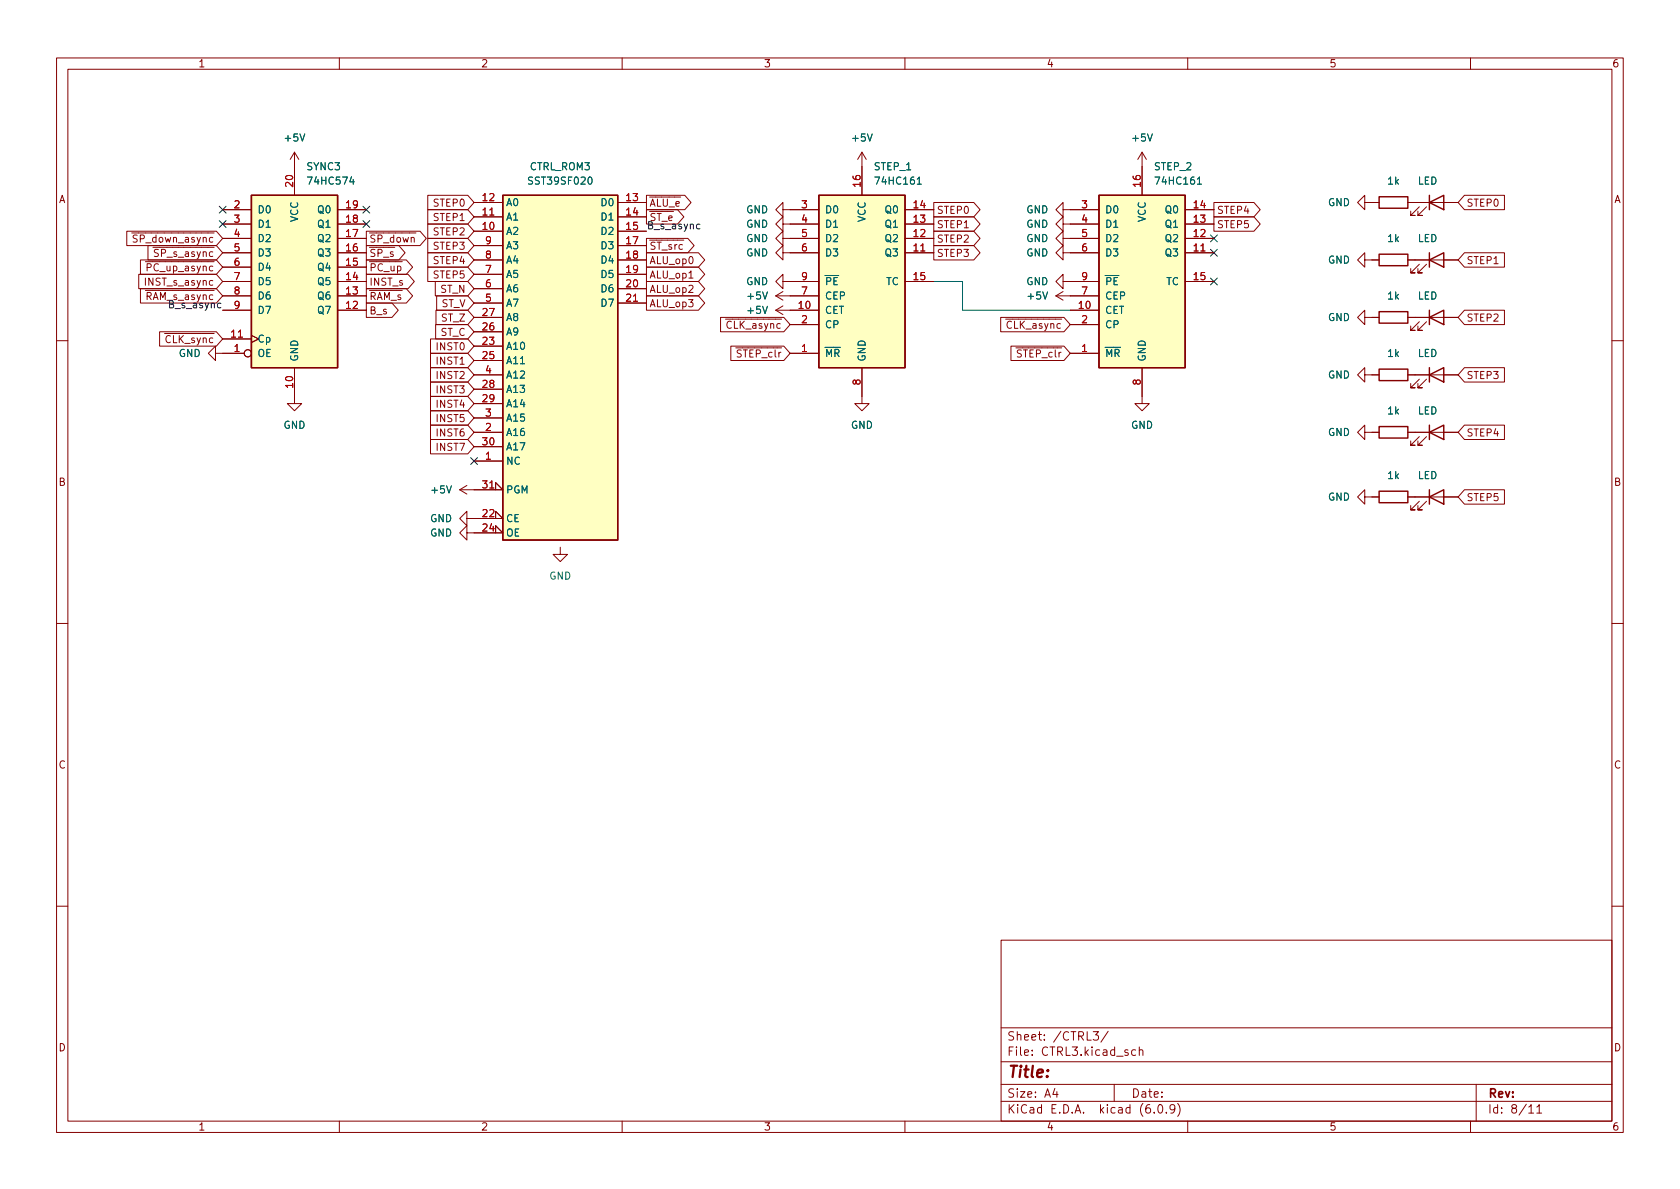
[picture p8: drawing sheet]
<svg xmlns="http://www.w3.org/2000/svg" width="297mm" height="210mm" viewBox="0 0 297 210" stroke-linecap="round" stroke-linejoin="round" font-family="sans-serif">
<g fill="none" stroke="#840000" stroke-width=".18">
<path d="M10 10.2h277v190.1h-277zM12 12.2h273v186.1h-273zM60 10.2v2M110 10.2v2M160 10.2v2M210 10.2v2M260 10.2v2M39.4 39.6h5M39.4 37.1h5M52.1 26.9v7.6M52.1 26.9l-.8 1.3M52.1 26.9l.7 1.3"/>
<path d="M59.7 39.6h5.1M59.7 37.1h5.1M75.6 39.6h7.1l1.1 1.3-1.1 1.3h-7.1zM75.6 37.1h7.1l1.1 1.2-1.1 1.3h-7.1zM75.6 34.5h7.1l1.1 1.3-1.1 1.3h-7.1zM83.8 38.3h5.1M83.8 35.8h5.1M109.2 38.3h5.1M109.2 35.8h5.1M114.3 34.5h6.8l1.1 1.3-1.1 1.3h-6.8zM114.3 37.1h5.5l1.1 1.2-1.1 1.3h-5.5zM138.4 37.1v-1.3l-1.2 1.3 1.2 1.2v-1.2h6.4"/>
<path d="M138.4 39.6v-1.3l-1.2 1.3 1.2 1.3v-1.3h6.4M152.4 26.9v7.6M152.4 26.9l-.8 1.3M152.4 26.9l.8 1.3M160 39.6h5.1M160 37.1h5.1M165.1 38.3h7.1l1.1 1.3-1.1 1.3h-7.1zM165.1 35.8h7.1l1.1 1.3-1.1 1.2h-7.1zM188 37.1v-1.3l-1.3 1.3 1.3 1.2v-1.2h6.3M188 39.6v-1.3l-1.3 1.3 1.3 1.3v-1.3h6.3M201.9 26.9v7.6M201.9 26.9l-.7 1.3"/>
<path d="M201.9 26.9l.8 1.3M209.5 39.6h5.1M209.5 37.1h5.1M214.6 35.8h7.1l1.1 1.3-1.1 1.2h-7.1zM214.6 38.3h7.1l1.1 1.3-1.1 1.3h-7.1zM241.3 35.8v-1.3l-1.3 1.3 1.3 1.3v-1.3h2.5M248.9 35.8h8.9M251 36.6l-1.6 1.5h.8h-.8v-.8M252.2 36.6l-1.5 1.5h.8h-.8v-.8M258.9 34.5h7.1v2.6h-7.1l-1.1-1.3zM22.4 40.9h15.9l1.1 1.3-1.1 1.2h-15.9zM24.5 48.5h13.8l1.1 1.3-1.1 1.2h-13.8z"/>
<path d="M24.8 46h13.5l1.1 1.2-1.1 1.3h-13.5zM24.8 51h13.5l1.1 1.3-1.1 1.3h-13.5zM26.2 43.4h12.1l1.1 1.3-1.1 1.3h-12.1zM28.2 58.7h10.1l1.1 1.2-1.1 1.3h-10.1zM39.4 54.9h5M39.4 44.7h5M39.4 42.2h5M39.4 49.8h5M39.4 52.3h5M39.4 59.9h5M39.4 47.2h5M44.4 59.3l1.3 .6-1.3 .7"/>
<path d="M59.7 54.9h5.1M59.7 44.7h5.1M59.7 42.2h5.1M59.7 49.8h5.1M59.7 52.3h5.1M59.7 47.2h5.1M64.8 51h7l1.2 1.3-1.2 1.3h-7zM64.8 53.6h4.5l1.1 1.3-1.1 1.2h-4.5zM64.8 43.4h5.7l1.1 1.3-1.1 1.3h-5.7zM64.8 48.5h7.3l1.2 1.3-1.2 1.2h-7.3zM64.8 46h7l1.2 1.2-1.2 1.3h-7zM64.8 40.9h9.5l1.1 1.3-1.1 1.2h-9.5z"/>
<path d="M75.6 47.2h7.1l1.1 1.3-1.1 1.3h-7.1zM75.6 44.7h7.1l1.1 1.3-1.1 1.2h-7.1zM75.6 42.2h7.1l1.1 1.2-1.1 1.3h-7.1zM76.1 59.9h6.6l1.1 1.3-1.1 1.3h-6.6zM77 49.8h5.7l1.1 1.2-1.1 1.3h-5.7zM77 57.4h5.7l1.1 1.3-1.1 1.2h-5.7zM77.1 54.9h5.6l1.1 1.2-1.1 1.3h-5.6zM77.2 52.3h5.5l1.1 1.3-1.1 1.3h-5.5zM83.8 40.9h5.1M83.8 43.4h5.1M83.8 46h5.1M83.8 48.5h5.1"/>
<path d="M83.8 51h5.1M83.8 53.6h5.1M83.8 58.7h5.1M83.8 56.1h5.1M109.2 40.9h5.1M109.2 43.4h5.1M109.2 46h5.1M109.2 48.5h5.1M109.2 51h5.1M109.2 53.6h5.1M114.3 49.8h9.2l1.1 1.2-1.1 1.3h-9.2zM114.3 42.2h7.3l1.1 1.2-1.1 1.3h-7.3z"/>
<path d="M114.3 44.7h9.2l1.1 1.3-1.1 1.2h-9.2zM114.3 47.2h9.2l1.1 1.3-1.1 1.3h-9.2zM114.3 52.3h9.2l1.1 1.3-1.1 1.3h-9.2zM121.8 49.2h.7M127.4 56.1h11.2l1.1 1.3-1.1 1.3h-11.2zM137.2 54.9h7.6M137.2 52.3h7.6M137.2 54.9l1.2 .7M137.2 52.3l1.2 .8M138.4 44.7v-1.3l-1.2 1.3 1.2 1.3v-1.3h6.4M138.4 49.8v-1.3l-1.2 1.3 1.2 1.2v-1.2h6.4M138.4 42.2v-1.3l-1.2 1.3 1.2 1.2v-1.2h6.4"/>
<path d="M138.4 54.1l-1.2 .8M138.4 51.6l-1.2 .7M139.7 57.4h5.1M160 44.7h5.1M160 42.2h5.1M160 49.8h5.1M165.1 43.4h7.1l1.1 1.3-1.1 1.3h-7.1zM165.1 40.9h7.1l1.1 1.3-1.1 1.2h-7.1zM176.9 56.1h11.2l1.1 1.3-1.1 1.3h-11.2zM186.7 52.3h7.6M186.7 52.3l1.3 .8M188 49.8v-1.3l-1.3 1.3 1.3 1.2v-1.2h6.3"/>
<path d="M188 44.7v-1.3l-1.3 1.3 1.3 1.3v-1.3h6.3M188 42.2v-1.3l-1.3 1.3 1.3 1.2v-1.2h6.3M188 51.6l-1.3 .7M189.2 54.9h5.1M189.2 57.4h5.1M209.5 44.7h5.1M209.5 42.2h5.1M209.5 49.8h5.1M241.3 46v-1.3l-1.3 1.3 1.3 1.2v-1.2h2.5M241.3 56.1v-1.2l-1.3 1.2 1.3 1.3v-1.3h2.5M248.9 46h8.9M248.9 56.1h8.9"/>
<path d="M251 56.9l-1.6 1.5h.8h-.8v-.7M251 46.7l-1.6 1.6h.8h-.8v-.8M252.2 56.9l-1.5 1.5h.8h-.8v-.7M252.2 46.7l-1.5 1.6h.8h-.8v-.8M258.9 54.9h7.1v2.5h-7.1l-1.1-1.3zM258.9 44.7h7.1v2.5h-7.1l-1.1-1.2zM10 60.2h2M38.1 62.5v-1.3l-1.3 1.3 1.3 1.2v-1.2h5.1M52.1 65v6.4h1.2l-1.2 1.2-1.3-1.2h1.3M76.1 72.6h6.6l1.1 1.3-1.1 1.3h-6.6zM76.1 67.6h6.6l1.1 1.2-1.1 1.3h-6.6zM76.1 65h6.6l1.1 1.3-1.1 1.3h-6.6z"/>
<path d="M76.1 62.5h6.6l1.1 1.2-1.1 1.3h-6.6zM76.1 77.7h6.6l1.1 1.3-1.1 1.3h-6.6zM76.1 75.2h6.6l1.1 1.2-1.1 1.3h-6.6zM76.1 70.1h6.6l1.1 1.3-1.1 1.2h-6.6zM83.8 76.4h5.1M83.8 61.2h5.1M83.8 63.7h5.1M83.8 68.8h5.1M83.8 71.4h5.1M83.8 73.9h5.1M83.8 79h5.1M83.8 66.3h5.1"/>
<path d="M129.2 61.2h9.4l1.1 1.3-1.1 1.2h-9.4zM139.7 62.5h5.1M152.4 65v6.4h1.3l-1.3 1.2-1.3-1.2h1.3M178.7 61.2h9.4l1.1 1.3-1.1 1.2h-9.4zM189.2 62.5h5.1M201.9 65v6.4h1.3l-1.3 1.2-1.2-1.2h1.2M241.3 76.4v-1.2l-1.3 1.2 1.3 1.3v-1.3h2.5M241.3 66.3v-1.3l-1.3 1.3 1.3 1.3v-1.3h2.5M248.9 76.4h8.9M248.9 66.3h8.9M251 67.1l-1.6 1.5h.8h-.8v-.8M251 77.2l-1.6 1.5h.8h-.8v-.7"/>
<path d="M252.2 67.1l-1.5 1.5h.8h-.8v-.8M252.2 77.2l-1.5 1.5h.8h-.8v-.7M258.9 75.2h7.1v2.5h-7.1l-1.1-1.3zM258.9 65h7.1v2.6h-7.1l-1.1-1.3zM285 60.2h2M81.3 86.6h7.6l-1.3-1.3v1.3M81.3 86.6l1.2 .8M82.5 91.7v-1.3l-1.2 1.3 1.2 1.3v-1.3h6.4l-1.3-1.3v1.3M82.5 94.2v-1.2l-1.2 1.2 1.2 1.3v-1.3h6.4l-1.3-1.2v1.2M82.5 85.8l-1.2 .8M83.8 81.5h5.1M99.1 96.8v1.2h1.2l-1.2 1.3-1.3-1.3h1.3"/>
<path d="M241.3 87.9v-1.3l-1.3 1.3 1.3 1.2v-1.2h2.5M248.9 87.9h8.9M251 88.6l-1.6 1.6h.8h-.8v-.8M252.2 88.6l-1.5 1.6h.8h-.8v-.8M258.9 86.6h7.1v2.5h-7.1l-1.1-1.2zM10 110.2h2M285 110.2h2M10 160.2h2M177 166.3h108v32h-108zM285 160.2h2M60 198.3v2M110 198.3v2"/>
<path d="M160 198.3v2M177 194.8h108M177 191.8h108M177 187.8h108M177 181.8h108M186.5 192.5l-.4 1h1M186.9 193v1M193.3 182.4h.9l-.5 .6 .4 .1v.7l-.2 .1h-.4l-.2-.1M195.9 182.4l-1.3 1.9M197 191.8v3M200.8 185.7l-.4-.1-.3 .3v.4l.1 .3h.6M201.4 185.8l.2-.2 .4 .1 .1 .9"/>
<path d="M201.4 185.1v1.5M204.1 196.7v.1M204.9 195.4l.2-.1a.81 .81 0 0 1 .6 .7 .81 .81 0 0 1-.3 .8h-.2a.81 .81 0 0 1-.6-.6 .81 .81 0 0 1 .3-.8zM206.2 196.7v.1M207.7 196l-.3 .3h-.3l-.2-.3 .1-.6 .4-.1 .2 .2a.99 .99 0 0 1-.3 1.3h-.3M208.2 195.1a1.72 1.72 0 0 1 0 2.3M210 198.3v2M260 198.3v2M261 191.8v6.5M270.3 195.8l.4-.5v1.5M270.3 196.8h.9M271.7 195.8l.5-.5v1.5"/>
<path d="M271.7 196.8h.9"/>
<circle cx="43.8" cy="62.5" r=".63"/>
</g>
<g fill="#ffffc2" stroke="#ffffc2" stroke-width=".18">
<path d="M88.9 34.5h20.3v61h-20.3z"/>
<path d="M194.3 34.5h15.2v30.5h-15.2z"/>
<path d="M44.4 34.5h15.3v30.5h-15.3z"/>
<path d="M144.8 34.5h15.2v30.5h-15.2z"/>
</g>
<g fill="none" stroke="#840000" stroke-width=".25">
<path d="M44.4 34.5h15.3v30.5h-15.3zM88.9 34.5h20.3v61h-20.3zM144.8 34.5h15.2v30.5h-15.2zM194.3 34.5h15.2v30.5h-15.2zM243.8 34.8h5.1v2h-5.1zM252.7 35.8l2.6-1.3v2.6zM252.7 34.5v2.6M243.8 55.1h5.1v2h-5.1zM243.8 45h5.1v2h-5.1zM252.7 56.1l2.6-1.2v2.5zM252.7 46l2.6-1.3v2.5zM252.7 44.7v2.5"/>
<path d="M252.7 54.9v2.5M243.8 75.4h5.1v2.1h-5.1zM243.8 65.3h5.1v2h-5.1zM252.7 66.3l2.6-1.3v2.6zM252.7 76.4l2.6-1.2v2.5zM252.7 65v2.6M252.7 75.2v2.5M243.8 86.9h5.1v2h-5.1zM252.7 87.9l2.6-1.3v2.5zM252.7 86.6v2.5"/>
</g>
<path d="M162.2 32.6h.7M211.7 32.6h.7" fill="none" stroke="#006464" stroke-width=".18"/>
<path d="M123.8 39.7l-.4-.1-.3 .3 .2 .5h.5" fill="none" stroke="#0f0f0f" stroke-width=".18"/>
<path d="M165.1 49.8h5.1v5.1h19" fill="none" stroke="#009600" stroke-width=".18"/>
<g fill="none" stroke="#000084" stroke-width=".18">
<path d="M38.8 39l1.2 1.2M38.8 36.5l1.2 1.2M40 39l-1.2 1.2M40 36.5l-1.2 1.2M64.2 36.5l1.2 1.2M64.2 39l1.2 1.2M65.4 36.5l-1.2 1.2M65.4 39l-1.2 1.2M214 41.5l1.2 1.3M214 44.1l1.2 1.2M214 49.2l1.2 1.2M215.2 41.5l-1.2 1.3"/>
<path d="M215.2 44.1l-1.2 1.2M215.2 49.2l-1.2 1.2M83.2 80.9l1.2 1.2M84.4 80.9l-1.2 1.2"/>
</g>
<text font-size="2.8" fill="#840000" x="178" y="190.6">Title:</text>
<g font-size="2.1" fill="#840000">
<text x="178" y="184">Sheet: /CTRL3/</text>
<text x="178" y="186.7">File: CTRL3.kicad_sch</text>
<text x="178" y="196.9">KiCad E.D.A. kicad (6.0.9)</text>
<text x="178" y="194.1">Size: A4</text>
<text x="200" y="194.1">Date:</text>
<text x="263" y="194.1">Rev:</text>
<text x="263" y="196.9">Id: 8/11</text>
</g>
<g font-size="1.8" fill="#840000">
<text x="35" y="11.9">1</text>
<text x="85" y="11.9">2</text>
<text x="135" y="11.9">3</text>
<text x="185" y="11.9">4</text>
<text x="235" y="11.9">5</text>
<text x="285" y="11.9">6</text>
<text x="10.3" y="35.9">A</text>
<text x="285.3" y="35.9">A</text>
<text x="76.8" y="41.6">STEP2</text>
<text x="76.8" y="39.1">STEP1</text>
<text x="76.8" y="36.5">STEP0</text>
<text x="114.8" y="36.5">~{ALU_e}</text>
<text x="114.8" y="39.1">~{ST_e}</text>
<text x="165.6" y="40.3">STEP1</text>
<text x="165.6" y="37.8">STEP0</text>
<text x="215.1" y="37.8">STEP4</text>
<text x="215.1" y="40.3">STEP5</text>
<text x="259.2" y="36.5">STEP0</text>
<text x="22.6" y="42.9">~{SP_down_async}</text>
<text x="25" y="48">~{PC_up_async}</text>
<text x="26.2" y="45.4">~{SP_s_async}</text>
<text x="65.2" y="45.4">~{SP_s}</text>
<text x="65.2" y="48">~{PC_up}</text>
<text x="65.2" y="42.9">~{SP_down}</text>
<text x="76.8" y="46.7">STEP4</text>
<text x="76.8" y="44.2">STEP3</text>
<text x="114.8" y="44.2">~{ST_src}</text>
<text x="114.8" y="46.7">ALU_op0</text>
<text x="165.6" y="45.4">STEP3</text>
<text x="165.6" y="42.9">STEP2</text>
<text x="259.2" y="46.7">STEP1</text>
<text x="24.6" y="53">~{RAM_s_async}</text>
<text x="25.9" y="50.5">INST_s_async</text>
<text x="65.2" y="53">~{RAM_s}</text>
<text x="65.2" y="50.5">INST_s</text>
<text x="76.8" y="49.2">STEP5</text>
<text x="77.9" y="51.8">ST_N</text>
<text x="114.8" y="51.8">ALU_op2</text>
<text x="114.8" y="49.2">ALU_op1</text>
<text x="65.2" y="55.6">B_s</text>
<text x="77.9" y="59.4">ST_C</text>
<text x="78" y="54.3">ST_V</text>
<text x="78.1" y="56.9">ST_Z</text>
<text x="114.8" y="54.3">ALU_op3</text>
<text x="127.3" y="58.1">~{CLK_async}</text>
<text x="176.8" y="58.1">~{CLK_async}</text>
<text x="259.2" y="56.9">STEP2</text>
<text x="27.9" y="60.7">~{CLK_sync}</text>
<text x="77.4" y="61.9">INST0</text>
<text x="77.4" y="64.5">INST1</text>
<text x="129.1" y="63.2">~{STEP_clr}</text>
<text x="178.7" y="63.2">~{STEP_clr}</text>
<text x="77.4" y="69.6">INST3</text>
<text x="77.4" y="67">INST2</text>
<text x="259.2" y="67">STEP3</text>
<text x="77.4" y="74.6">INST5</text>
<text x="77.4" y="77.2">INST6</text>
<text x="77.4" y="72.1">INST4</text>
<text x="259.2" y="77.2">STEP4</text>
<text x="77.4" y="79.7">INST7</text>
<text x="10.3" y="85.9">B</text>
<text x="259.2" y="88.6">STEP5</text>
<text x="285.3" y="85.9">B</text>
<text x="10.3" y="135.9">C</text>
<text x="285.3" y="135.9">C</text>
<text x="10.3" y="185.9">D</text>
<text x="285.3" y="185.9">D</text>
<text x="35" y="199.9">1</text>
<text x="85" y="199.9">2</text>
<text x="135" y="199.9">3</text>
<text x="185" y="199.9">4</text>
<text x="235" y="199.9">5</text>
<text x="285" y="199.9">6</text>
</g>
<g font-size="1.8" fill="#006464">
<text x="50.5" y="25">+5V</text>
<text x="150.8" y="25">+5V</text>
<text x="200.3" y="25">+5V</text>
<text x="54.3" y="30.1">SYNC3</text>
<text x="54.8" y="32.6">74HC574</text>
<text x="93.7" y="30.1">CTRL_ROM3</text>
<text x="93.8" y="32.6">SST39SF020</text>
<text x="154.6" y="30.1">STEP_1</text>
<text x="155.1" y="32.6">74HC161</text>
<text x="204.1" y="30.1">STEP_2</text>
<text x="204.6" y="32.6">74HC161</text>
<text x="245.4" y="32.6">1k</text>
<text x="250.6" y="32.6">LED</text>
<text x="45.5" y="37.7">D0</text>
<text x="45.5" y="40.3">D1</text>
<text x="52.7" y="39.3" transform="rotate(-90 52.7 39.3)">VCC</text>
<text x="56.3" y="40.3">Q1</text>
<text x="56.3" y="37.7">Q0</text>
<text x="89.4" y="41.5">A2</text>
<text x="89.4" y="39">A1</text>
<text x="89.4" y="36.4">A0</text>
<text x="106.5" y="36.4">D0</text>
<text x="106.5" y="39">D1</text>
<text x="106.5" y="41.5">D2</text>
<text x="131.9" y="37.7">GND</text>
<text x="131.9" y="40.3">GND</text>
<text x="145.8" y="37.7">D0</text>
<text x="145.8" y="40.3">D1</text>
<text x="153" y="39.3" transform="rotate(-90 153 39.3)">VCC</text>
<text x="156.6" y="40.3">Q1</text>
<text x="156.6" y="37.7">Q0</text>
<text x="181.4" y="37.7">GND</text>
<text x="181.4" y="40.3">GND</text>
<text x="195.3" y="37.7">D0</text>
<text x="195.3" y="40.3">D1</text>
<text x="202.6" y="39.3" transform="rotate(-90 202.6 39.3)">VCC</text>
<text x="206.2" y="40.3">Q1</text>
<text x="206.2" y="37.7">Q0</text>
<text x="234.8" y="36.4">GND</text>
<text x="45.5" y="42.8">D2</text>
<text x="45.5" y="45.3">D3</text>
<text x="45.5" y="47.9">D4</text>
<text x="56.3" y="47.9">Q4</text>
<text x="56.3" y="45.3">Q3</text>
<text x="56.3" y="42.8">Q2</text>
<text x="89.4" y="46.6">A4</text>
<text x="89.4" y="44.1">A3</text>
<text x="106.5" y="44.1">D3</text>
<text x="106.5" y="46.6">D4</text>
<text x="131.9" y="45.3">GND</text>
<text x="131.9" y="42.8">GND</text>
<text x="145.8" y="42.8">D2</text>
<text x="145.8" y="45.3">D3</text>
<text x="156.6" y="45.3">Q3</text>
<text x="156.6" y="42.8">Q2</text>
<text x="181.4" y="45.3">GND</text>
<text x="181.4" y="42.8">GND</text>
<text x="195.3" y="42.8">D2</text>
<text x="195.3" y="45.3">D3</text>
<text x="206.2" y="45.3">Q3</text>
<text x="206.2" y="42.8">Q2</text>
<text x="234.8" y="46.6">GND</text>
<text x="245.4" y="42.8">1k</text>
<text x="250.6" y="42.8">LED</text>
<text x="45.5" y="50.4">D5</text>
<text x="45.5" y="53">D6</text>
<text x="56.3" y="53">Q6</text>
<text x="56.3" y="50.4">Q5</text>
<text x="89.4" y="51.7">A6</text>
<text x="89.4" y="49.1">A5</text>
<text x="106.5" y="49.1">D5</text>
<text x="106.5" y="51.7">D6</text>
<text x="131.9" y="50.4">GND</text>
<text x="132.3" y="53">+5V</text>
<text x="145.8" y="53">CEP</text>
<text x="145.8" y="50.4">~{PE}</text>
<text x="156.6" y="50.4">TC</text>
<text x="181.4" y="50.4">GND</text>
<text x="181.8" y="53">+5V</text>
<text x="195.3" y="53">CEP</text>
<text x="195.3" y="50.4">~{PE}</text>
<text x="206.2" y="50.4">TC</text>
<text x="245.4" y="53">1k</text>
<text x="250.6" y="53">LED</text>
<text x="45.5" y="55.5">D7</text>
<text x="56.3" y="55.5">Q7</text>
<text x="89.4" y="59.3">A9</text>
<text x="89.4" y="56.8">A8</text>
<text x="89.4" y="54.2">A7</text>
<text x="106.5" y="54.2">D7</text>
<text x="132.3" y="55.5">+5V</text>
<text x="145.8" y="55.5">CET</text>
<text x="145.8" y="58">CP</text>
<text x="195.3" y="55.5">CET</text>
<text x="195.3" y="58">CP</text>
<text x="234.8" y="56.8">GND</text>
<text x="31.6" y="63.1">GND</text>
<text x="45.5" y="63.1">OE</text>
<text x="45.5" y="60.6">Cp</text>
<text x="52.7" y="64" transform="rotate(-90 52.7 64)">GND</text>
<text x="89.4" y="61.8">A10</text>
<text x="89.4" y="64.4">A11</text>
<text x="145.8" y="63.1">~{MR}</text>
<text x="153" y="64" transform="rotate(-90 153 64)">GND</text>
<text x="195.3" y="63.1">~{MR}</text>
<text x="202.6" y="64" transform="rotate(-90 202.6 64)">GND</text>
<text x="245.4" y="63.1">1k</text>
<text x="250.6" y="63.1">LED</text>
<text x="89.4" y="69.5">A13</text>
<text x="89.4" y="66.9">A12</text>
<text x="234.8" y="66.9">GND</text>
<text x="50.1" y="75.8">GND</text>
<text x="89.4" y="77.1">A16</text>
<text x="89.4" y="72">A14</text>
<text x="89.4" y="74.5">A15</text>
<text x="150.4" y="75.8">GND</text>
<text x="200" y="75.8">GND</text>
<text x="234.8" y="77.1">GND</text>
<text x="245.4" y="73.3">1k</text>
<text x="250.6" y="73.3">LED</text>
<text x="89.4" y="82.2">NC</text>
<text x="89.4" y="79.6">A17</text>
<text x="76.4" y="87.2">+5V</text>
<text x="89.4" y="87.2">PGM</text>
<text x="234.8" y="88.5">GND</text>
<text x="245.4" y="84.7">1k</text>
<text x="250.6" y="84.7">LED</text>
<text x="76" y="92.3">GND</text>
<text x="76" y="94.9">GND</text>
<text x="89.4" y="92.3">CE</text>
<text x="89.4" y="94.9">OE</text>
<text x="97.1" y="102.5">GND</text>
</g>
<g font-size="1.8" fill="#a90000">
<text x="51.8" y="33" transform="rotate(-90 51.8 33)">20</text>
<text x="85.4" y="35.6">12</text>
<text x="110.8" y="35.6">13</text>
<text x="152.1" y="33" transform="rotate(-90 152.1 33)">16</text>
<text x="201.7" y="33" transform="rotate(-90 201.7 33)">16</text>
<text x="41.4" y="36.8">2</text>
<text x="41.4" y="39.4">3</text>
<text x="41.4" y="41.9">4</text>
<text x="61.2" y="41.9">17</text>
<text x="61.2" y="39.4">18</text>
<text x="61.2" y="36.8">19</text>
<text x="85.4" y="40.6">10</text>
<text x="85.4" y="38.1">11</text>
<text x="110.8" y="38.1">14</text>
<text x="110.8" y="40.6">15</text>
<text x="141.7" y="36.8">3</text>
<text x="141.7" y="39.4">4</text>
<text x="141.7" y="41.9">5</text>
<text x="161.6" y="41.9">12</text>
<text x="161.6" y="39.4">13</text>
<text x="161.6" y="36.8">14</text>
<text x="191.3" y="36.8">3</text>
<text x="191.3" y="39.4">4</text>
<text x="191.3" y="41.9">5</text>
<text x="211.1" y="41.9">12</text>
<text x="211.1" y="39.4">13</text>
<text x="211.1" y="36.8">14</text>
<text x="41.4" y="44.4">5</text>
<text x="41.4" y="47">6</text>
<text x="61.2" y="47">15</text>
<text x="61.2" y="44.4">16</text>
<text x="85.9" y="45.7">8</text>
<text x="85.9" y="43.2">9</text>
<text x="110.8" y="43.2">17</text>
<text x="110.8" y="45.7">18</text>
<text x="141.7" y="44.4">6</text>
<text x="161.6" y="44.4">11</text>
<text x="191.3" y="44.4">6</text>
<text x="211.1" y="44.4">11</text>
<text x="41.4" y="49.5">7</text>
<text x="41.4" y="52.1">8</text>
<text x="61.2" y="52.1">13</text>
<text x="61.2" y="49.5">14</text>
<text x="85.9" y="53.3">5</text>
<text x="85.9" y="50.8">6</text>
<text x="85.9" y="48.3">7</text>
<text x="110.8" y="48.3">19</text>
<text x="110.8" y="50.8">20</text>
<text x="110.8" y="53.3">21</text>
<text x="141.7" y="52.1">7</text>
<text x="141.7" y="49.5">9</text>
<text x="161.6" y="49.5">15</text>
<text x="191.3" y="52.1">7</text>
<text x="191.3" y="49.5">9</text>
<text x="211.1" y="49.5">15</text>
<text x="40.9" y="59.7">11</text>
<text x="41.4" y="54.6">9</text>
<text x="61.2" y="54.6">12</text>
<text x="85.4" y="58.4">26</text>
<text x="85.4" y="55.9">27</text>
<text x="141.3" y="54.6">10</text>
<text x="141.7" y="57.1">2</text>
<text x="190.8" y="54.6">10</text>
<text x="191.3" y="57.1">2</text>
<text x="41.4" y="62.2">1</text>
<text x="85.4" y="61">23</text>
<text x="85.4" y="63.5">25</text>
<text x="141.7" y="62.2">1</text>
<text x="191.3" y="62.2">1</text>
<text x="51.8" y="68.5" transform="rotate(-90 51.8 68.5)">10</text>
<text x="85.4" y="68.6">28</text>
<text x="85.4" y="71.1">29</text>
<text x="85.9" y="66">4</text>
<text x="152.1" y="68.1" transform="rotate(-90 152.1 68.1)">8</text>
<text x="201.7" y="68.1" transform="rotate(-90 201.7 68.1)">8</text>
<text x="85.9" y="76.2">2</text>
<text x="85.9" y="73.7">3</text>
<text x="85.4" y="78.7">30</text>
<text x="85.9" y="81.3">1</text>
<text x="85.4" y="86.4">31</text>
<text x="85.4" y="91.4">22</text>
<text x="85.4" y="94">24</text>
</g>
<g font-size="1.8" fill="#0f0f0f">
<text x="114.3" y="40.5">B_s_async</text>
<text x="30.1" y="54.5">B_s_async</text>
</g>
</svg>
